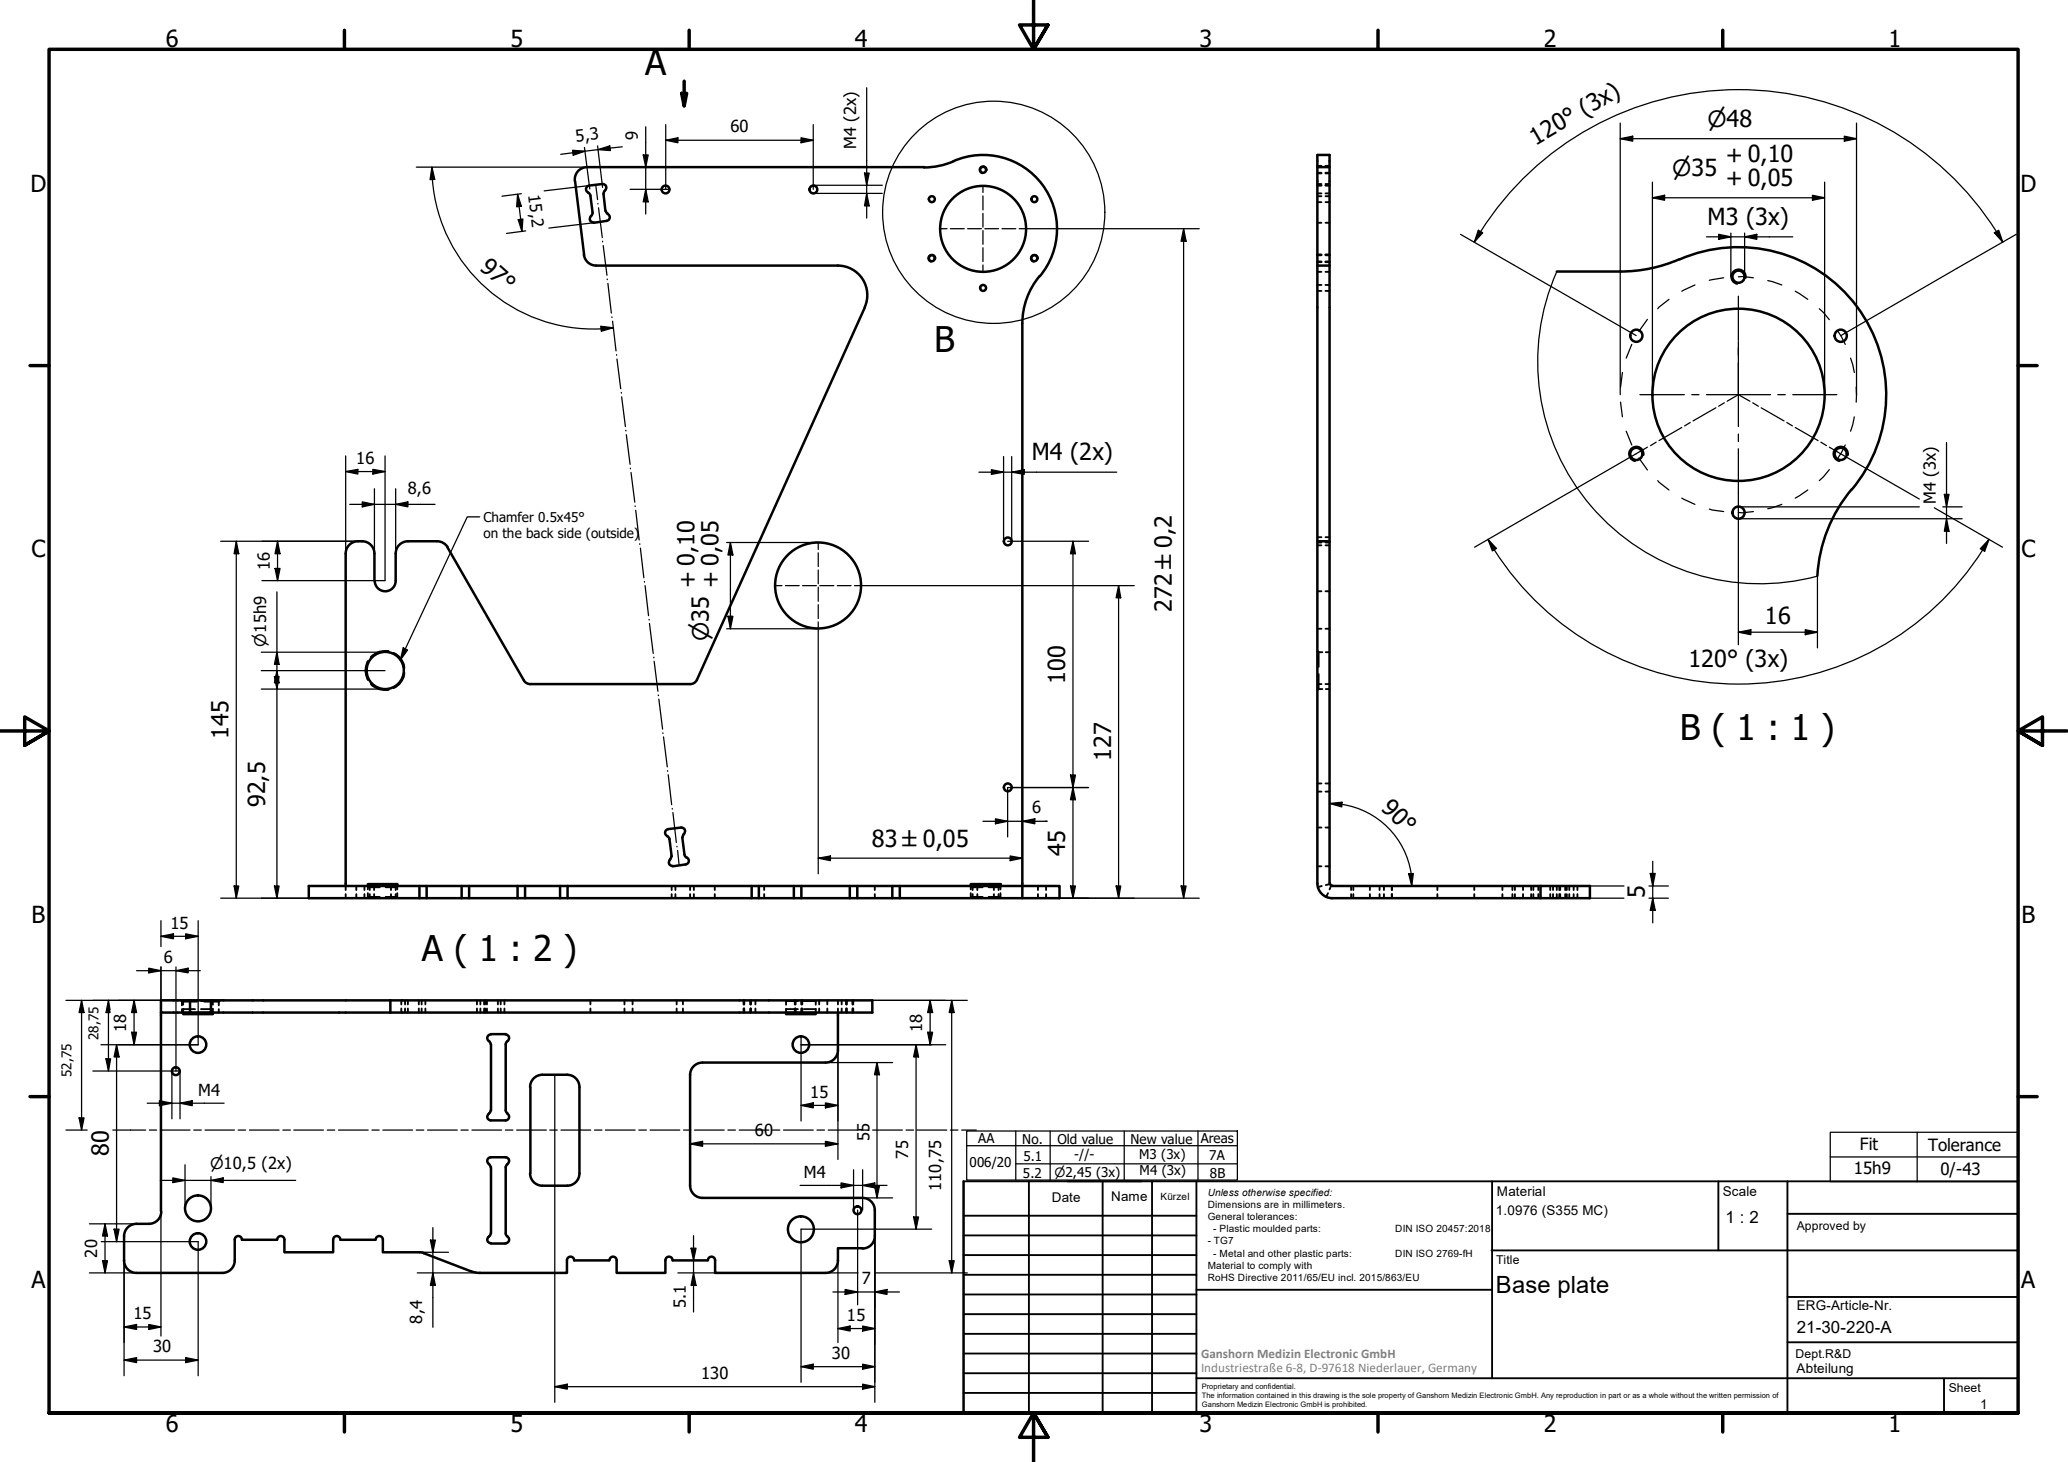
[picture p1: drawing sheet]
<svg xmlns="http://www.w3.org/2000/svg" width="420mm" height="297mm" viewBox="0 0 420 297" stroke-linecap="round" stroke-linejoin="round" font-family="sans-serif">
<!-- layer: Hidden (ISO) -->
<g fill="none" stroke="#000" stroke-width=".38">
<path d="M267.7 39.3h.8M267.7 37.6h.8M267.7 37.4h.8M267.7 39.9h.8M267.7 37.7h.8M267.7 33.8h.8M267.7 35.1h.8M267.7 33.7h.8M267.7 35.2h.8M269.3 39.3h.8M269.3 37.6h.8M269.3 37.4h.8"/>
<path d="M269.3 39.9h.8M269.3 37.7h.8M269.3 33.8h.8M269.3 35.1h.8M269.3 33.7h.8M269.3 35.2h.8M267.7 41.1h.8M267.7 57.9h.8M267.7 59.1h.8M267.7 55.2h.8M267.7 45.3h.8M267.7 51.9h.8"/>
<path d="M267.7 53.1h.8M267.7 51.7h.8M267.7 53.2h.8M267.7 53.3h.8M269.3 41.1h.8M269.3 57.9h.8M269.3 59.1h.8M269.3 55.2h.8M269.3 45.3h.8M269.3 51.9h.8M269.3 53.1h.8M269.3 51.7h.8"/>
<path d="M269.3 53.2h.8M269.3 53.3h.8M267.7 109.1h.8M267.7 110.8h.8M267.7 110.2h.8M269.3 109.1h.8M269.3 110.8h.8M269.3 110.2h.8M74.7 134.3a3.9 3.9 0 0 0 0 3.9M75.3 138.9a3.9 3.9 0 0 0 3.7 1.2M79 132.3a3.9 3.9 0 0 0-3.7 1.2M79.9 132.6a3.6 3.6 0 0 1 2.3 3.1"/>
<path d="M82.2 136.7a3.8 3.8 0 0 1-2.3 3.1M267.7 139h.8M267.7 132.3h.1M267.7 127.7h.8M267.7 120.1h.8M267.8 132.4l.1 .1M267.9 132.5v3M267.9 137v3M267.9 132.5h.8M269.3 139h.8M269.3 127.7h.8M269.3 120.1h.8"/>
<path d="M269.4 132.5h.7M267.7 159.2h.8M267.7 140.1v.2M267.9 140l-.1 .1M267.9 140h.8M269.3 159.2h.8M269.4 140h.7M74.7 179.9v.8M80.7 179.9v.8M197.2 179.9v.8M203.3 179.9v.8M267.7 160.8h.8"/>
<path d="M267.7 168.1h.8M267.7 176h.8M269.3 160.8h.8M269.3 168.1h.8M269.3 176h.8M270.2 179.6l-.8 .2M270.4 179.9l-.3 .8M70.2 180v.8M70.2 181.7v.8M72.4 180v.8M72.4 181.7v.8M74 180v.8"/>
<path d="M74 181.7v.8M74.7 181.5v.7h2.5M74.7 180.3h2.5M75.1 180v.8M75.1 181.7v.8M76 180v.8M76 181.7v.8M78.4 180.3h2.3M79.4 180v.8M79.4 181.7v.8M80.4 180v.8M80.4 181.7v.8"/>
<path d="M80.7 181.5v.7h-2.3M136.5 180v.8M136.5 181.7v.8M137.2 180v.8M137.2 181.7v.8M140.2 180v.8M140.2 181.7v.8M141 180v.8M141 181.7v.8M145.2 180v.8M145.2 181.7v.8M155.3 180v.8"/>
<path d="M155.3 181.7v.8M177.7 180v.8M177.7 181.7v.8M197.2 181.5v.7h2.4M197.2 180.3h2.4M197.6 180v.8M197.6 181.7v.8M198.6 180v.8M198.6 181.7v.8M200.9 180.3h2.4M201.9 180v.8M201.9 181.7v.8"/>
<path d="M202.9 180v.8M202.9 181.7v.8M203.3 181.5v.7h-2.4M210.9 180v.8M210.9 181.7v.8M212.5 180v.8M212.5 181.7v.8M268.5 180l-.8 .3M269.8 181.5l-.4 .7M274.5 180v.8M274.5 181.7v.8M275 180v.8"/>
<path d="M275 181.7v.8M278.3 180v.8M278.3 181.7v.8M280.3 180v.8M280.3 181.7v.8M281.2 180v.8M281.2 181.7v.8M282.8 180v.8M282.8 181.7v.8M292 180v.8M292 181.7v.8M299.5 180v.8"/>
<path d="M299.5 181.7v.8M305.2 180v.8M305.2 181.7v.8M307.3 180v.8M307.3 181.7v.8M307.8 180v.8M307.8 181.7v.8M309.4 180v.8M309.4 181.7v.8M311.1 180v.8M311.1 181.7v.8M311.5 180v.8"/>
<path d="M311.5 181.7v.8M312.5 180v.8M312.5 181.7v.8M315 180v.8M315 181.7v.8M315.5 180v.8M315.5 181.7v.8M316.3 180v.8M316.3 181.7v.8M316.8 180v.8M316.8 181.7v.8M317 180v.8"/>
<path d="M317 181.7v.8M318 180v.8M318 181.7v.8M318.3 180v.8M318.3 181.7v.8M318.8 180v.8M318.8 181.7v.8M319.7 180v.8M319.7 181.7v.8M320.5 180v.8M320.5 181.7v.8M36.7 203.2l.1 .1"/>
<path d="M36.9 203.4l.1 .1M37 203.5h3M37 203.5v.8M37 205v.7M37.2 205h2.4M37.2 205v.8M39.6 203.4h-2.4v.7M40.8 205h2.4M40.8 203.4h2.4v.7M41.5 203.5h2.9M43.2 205v.8M44.4 203.5v.8"/>
<path d="M44.4 205v.7M44.6 203.4l-.2 .1M44.7 203.2l-.1 .1M81.5 203.2v.9M81.5 204.9v.8M82.3 203.2v.9M82.3 204.9v.8M82.9 203.2v.9M82.9 204.9v.8M85.1 203.2v.9M85.1 204.9v.8M85.7 203.2v.9"/>
<path d="M85.7 204.9v.8M86.4 203.2v.9M86.4 204.9v.8M96.9 203.2v.9M96.9 204.9v.8M97.6 203.2v.9M97.6 204.9v.8M98.4 203.2v.9M98.4 204.9v.8M98.6 203.2v.9M98.6 204.9v.8M98.9 203.2v.9"/>
<path d="M98.9 204.9v.8M101.2 203.2v.9M101.2 204.9v.8M101.7 203.2v.9M101.7 204.9v.8M102.5 203.2v.9M102.5 204.9v.8M120 203.2v.9M120 204.9v.8M126.9 203.2v.9M126.9 204.9v.8M128.5 203.2v.9"/>
<path d="M128.5 204.9v.8M137.5 203.2v.9M137.5 204.9v.8M138.7 203.2v.9M138.7 204.9v.8M151.1 203.2v.9M151.1 204.9v.8M151.2 203.2v.9M151.2 204.9v.8M152.5 203.2v.9M152.5 204.9v.8M152.6 203.2v.9"/>
<path d="M152.6 204.9v.8M153.5 203.2v.9M153.5 204.9v.8M159.7 205h2.4M159.7 205v.8M161.5 203.2v.9M161.5 204.9v.8M161.6 203.2v.9M161.6 204.9v.8M162.1 203.4h-2.4v.7M162.8 203.2v.9M162.8 204.9v.8"/>
<path d="M162.9 203.2v.9M162.9 204.9v.8M163 203.2v.9M163 204.9v.8M163.3 205h2.4M163.3 203.4h2.4v.7M165.7 205v.8M166.4 203.2v.9M166.4 204.9v.8M168.1 203.2v.9M168.1 204.9v.8M170.2 203.2v.9"/>
<path d="M170.2 204.9v.8M171 203.2v.9M171 204.9v.8M171.9 203.2v.9M171.9 204.9v.8M172 203.2v.9M172 204.9v.8M173.2 203.2v.9M173.2 204.9v.8M173.4 203.2v.9M173.4 204.9v.8"/>
</g>
<!-- layer: Visible (ISO) -->
<g fill="none" stroke="#000" stroke-width=".51">
<path d="M116.8 36.8l1.9 15M119.3 34a2.51 2.51 0 0 0-2.5 2.8M119.3 34h68.5M119.5 39.2l.4 .5M120 39.7l.4 3.5-.3 .6M122.9 38.7a.73 .73 0 0 0 .2-.9 .73 .73 0 0 0-.7-.4l-2.7 .3a.73 .73 0 0 0-.6 .6 .73 .73 0 0 0 .4 .8M122.9 38.7l-.3 .7 .4 3.4M193.7 32.8a15 15 0 0 1-6 1.2M193.7 32.7a15 15 0 0 1 18.1 4.8 15 15 0 0 1-.5 18.6M267.7 31.5h2.4v78.5h-2.4zM267.7 34h2.4M118.6 51.8a2.51 2.51 0 0 0 2.5 2.2h49.1"/>
<path d="M120.1 43.9a.73 .73 0 0 0-.2 .8 .73 .73 0 0 0 .7 .5M123.1 42.8l.4 .6M123.3 44.9l-2.7 .4M123.4 43.5a.73 .73 0 0 1 .5 .8 .73 .73 0 0 1-.7 .6M170.2 54a6 6 0 0 1 5.5 8.4M211.2 56.1a15 15 0 0 0-3.5 9.6M267.7 54h2.4M316.3 55.2h12.9M341.2 52.7a30 30 0 0 1-12 2.5M341.2 52.7a30 30 0 0 1 36 9.5 30 30 0 0 1-1 37.3M175.7 62.5l-34.1 75.6a1.49 1.49 0 0 1-1.4 .9M207.7 65.8v116.7"/>
<path d="M376.2 99.4a30 30 0 0 0-7 17.6M70.2 112.5v67.5M72.7 110h.9M72.7 110a2.51 2.51 0 0 0-2.5 2.5M73.6 110a2.51 2.51 0 0 1 2.5 2.5M76.1 112.5v5.5M80.4 112.5v5.5a2.13 2.13 0 0 1-2.1 2.1 2.13 2.13 0 0 1-2.2-2.1M82.9 110h5.9a2.51 2.51 0 0 1 2.2 1.2M82.9 110a2.51 2.51 0 0 0-2.5 2.5M90.9 111.2l15.5 27M267.7 110v69.5M270.1 110v69.5"/>
<path d="M106.4 138.2a1.49 1.49 0 0 0 1.3 .8M107.8 139h32.4M74.7 179.6h6v.3h-6zM135.6 169.9l.4 .6M135.8 168.5l2.6-.4a.73 .73 0 0 1 .7 .5 .73 .73 0 0 1-.2 .8M135.8 168.5a.73 .73 0 0 0-.7 .6 .73 .73 0 0 0 .5 .8M136 170.5l.5 3.5M136.2 174.6a.73 .73 0 0 0-.3 .9 .73 .73 0 0 0 .8 .4M136.4 173.9l-.3 .7M138.6 170.2l.5 3.4M139 169.5l-.3 .7M139.1 173.7l.2 .4a.77 .77 0 0 1 .6 .8 .77 .77 0 0 1-.6 .7l-2.6 .4"/>
<path d="M197.2 179.6h6.1v.3h-6.1zM267.7 179.5a3 3 0 0 0 3 3M270.2 179.5l.2 .4h.3M62.7 180h152.6v2.5h-152.6zM85.2 180v2.5M86.7 180v2.5M93.8 180v2.5M95.3 180v2.5M105.2 180v2.5M106.7 180v2.5M113.8 180v2.5M115.3 180v2.5"/>
<path d="M152.7 180v2.5M154.2 180v2.5M161.3 180v2.5M162.8 180v2.5M172.7 180v2.5M174.2 180v2.5M181.3 180v2.5M182.8 180v2.5M270.6 180h42.4M313 180h10v2.5h-52.4M313 180v2.5M32.7 205.7v40.4"/>
<path d="M37.2 205.8h6v.2h-6zM38.6 203.2h4.3v2.5h-4.3zM38.6 203.2h-5.9v2.5h5.9M42.9 203.2h134.3v2.5h-134.3M79.3 203.2v2.5M99.7 210.2a.79 .79 0 0 0-.7 .7 .79 .79 0 0 0 .5 .8l.2 .5M99.8 212.2v13.4M99.8 210.1h2.9M102.7 210.2a.73 .73 0 0 1 .7 .5 .73 .73 0 0 1-.3 .8M102.7 212.2v13.4M103.1 211.5l-.4 .7M115.2 218.4a2.51 2.51 0 0 1 2.5 2.5"/>
<path d="M115.3 218.4h-5.1a2.51 2.51 0 0 0-2.5 2.5M140.2 218.4v22.5M159.7 205.8h6v.2h-6zM170.2 213.4a2.51 2.51 0 0 1-2.5 2.5h-25a2.51 2.51 0 0 0-2.5 2.5M170.2 205.7v7.7M99.3 236.6l.4 .6M99.4 226.3a.73 .73 0 0 0-.4 .8 .73 .73 0 0 0 .7 .5M99.7 225.6l-.4 .6M99.7 235.1a.73 .73 0 0 0-.7 .6 .73 .73 0 0 0 .4 .8M99.8 227.6h2.9M99.8 237.2v13.4M99.8 235.1h2.9"/>
<path d="M102.7 235.1a.73 .73 0 0 1 .7 .6 .73 .73 0 0 1-.3 .8M102.7 237.2v13.4M102.7 225.6l.4 .6M103.1 226.3a.73 .73 0 0 1 .3 .8 .73 .73 0 0 1-.7 .5M103.1 236.6l-.4 .6M107.7 238.4a2.51 2.51 0 0 0 2.5 2.5h5.1M107.8 220.9v17.5M117.7 238.4a2.51 2.51 0 0 1-2.5 2.5M117.7 220.9v17.5M25.2 251.1v5M25.2 256.1a2.51 2.51 0 0 0 2.5 2.5h17.4a2.51 2.51 0 0 0 2.6-2.5M30.2 248.7h-2.5a2.51 2.51 0 0 0-2.5 2.5"/>
<path d="M32.8 246.1a2.51 2.51 0 0 1-2.5 2.6M56.3 251.9h-7.2a.73 .73 0 0 0-.7-.8 .73 .73 0 0 0-.7 .8v4.2M56.3 251.9a.73 .73 0 0 1 .8-.8 .73 .73 0 0 1 .7 .8v2.5h9.9v-2.5a.73 .73 0 0 1 .7-.8 .73 .73 0 0 1 .8 .8h7.1M76.3 251.9a.73 .73 0 0 1 .8-.8 .73 .73 0 0 1 .7 .8v2.5h7.4l1 .2M86.1 254.6l9.6 3.7 1.8 .3M99.7 250.6l-.2 .5a.79 .79 0 0 0-.5 .8 .79 .79 0 0 0 .7 .7M99.8 252.7h2.9M102.7 250.6l.4 .6M103.1 251.2a.73 .73 0 0 1 .3 .8 .73 .73 0 0 1-.7 .6M115.2 256.1v2.5h-17.7M115.2 256a.73 .73 0 0 1 .7-.7 .73 .73 0 0 1 .7 .7M116.6 256.1h7.2"/>
<path d="M123.8 256a.73 .73 0 0 1 .8-.7 .73 .73 0 0 1 .7 .7M125.3 256.1v2.5h9.9v-2.5M135.2 256a.73 .73 0 0 1 .7-.7 .73 .73 0 0 1 .8 .7M136.7 256.1h7.1M140.2 240.9a2.51 2.51 0 0 0 2.5 2.5h32.5a2.51 2.51 0 0 1 2.5 2.5M143.8 256a.73 .73 0 0 1 .8-.7 .73 .73 0 0 1 .7 .7M145.3 256.1v2.5h22.4a2.51 2.51 0 0 0 2.5-2.5M175.3 253.6h-5.1v2.5M177.7 245.9v5.2M177.7 251.2a2.51 2.51 0 0 1-2.5 2.5"/>
<circle cx="135.2" cy="38.5" r=".79"/>
<circle cx="165.3" cy="38.5" r=".79"/>
<circle cx="199.7" cy="34.5" r=".6"/>
<circle cx="189.3" cy="52.5" r=".6"/>
<circle cx="189.3" cy="40.5" r=".6"/>
<circle cx="199.7" cy="58.5" r=".6"/>
<circle cx="199.7" cy="46.5" r="8.7"/>
<circle cx="210.2" cy="52.5" r=".6"/>
<circle cx="210.2" cy="40.5" r=".6"/>
<circle cx="353.2" cy="56.2" r="1.24"/>
<circle cx="332.5" cy="68.2" r="1.24"/>
<circle cx="374" cy="68.2" r="1.24"/>
<circle cx="332.5" cy="92.2" r="1.24"/>
<circle cx="353.2" cy="80.2" r="17.5"/>
<circle cx="374" cy="92.2" r="1.24"/>
<circle cx="166.2" cy="119" r="8.7"/>
<circle cx="204.8" cy="110" r=".79"/>
<circle cx="353.2" cy="104.2" r="1.24"/>
<circle cx="78.3" cy="136.2" r="3.8"/>
<circle cx="204.8" cy="160" r=".79"/>
<circle cx="35.7" cy="217.6" r=".79"/>
<circle cx="40.2" cy="212.2" r="1.68"/>
<circle cx="162.7" cy="212.2" r="1.68"/>
<circle cx="40.2" cy="245.5" r="2.64"/>
<circle cx="40.2" cy="252.2" r="1.68"/>
<circle cx="162.7" cy="249.8" r="2.64"/>
<circle cx="174.2" cy="245.9" r=".79"/>
</g>
<!-- layer: Visible Narrow (ISO) -->
<path d="M200.5 34.6a.73 .73 0 0 0-.6-.8 .73 .73 0 0 0-.9 .6 .73 .73 0 0 0 .6 .8M190 52.6a.73 .73 0 0 0-.5-.9 .73 .73 0 0 0-.9 .6 .73 .73 0 0 0 .6 .9M210.9 52.6a.73 .73 0 0 0-.6-.9 .73 .73 0 0 0-.9 .6 .73 .73 0 0 0 .6 .9M354.7 56.5a1.49 1.49 0 0 0-1.2-1.8 1.49 1.49 0 0 0-1.8 1.3 1.49 1.49 0 0 0 1.3 1.7M333.9 92.5a1.49 1.49 0 0 0-1.2-1.7 1.49 1.49 0 0 0-1.7 1.2 1.49 1.49 0 0 0 1.2 1.7M375.5 92.5a1.49 1.49 0 0 0-1.3-1.7 1.49 1.49 0 0 0-1.7 1.2 1.49 1.49 0 0 0 1.2 1.7" fill="none" stroke="#000" stroke-width=".38"/>
<!-- layer: Break Line (ISO) -->
<path d="M316.3 55.2a45.1 45.1 0 0 0 7 47.6 45.1 45.1 0 0 0 46 14.2" fill="none" stroke="#000" stroke-width=".25"/>
<!-- layer: Section Line (ISO) -->
<path d="M138.5 19h1l-.5 2.5zM139 16.5v5" fill="none" stroke="#000" stroke-width=".7"/>
<path d="M138.5 19h1l-.5 2.5z" fill="#000"/>
<!-- layer: Detail Boundary (ISO) -->
<circle cx="201.9" cy="43.1" r="22.6" fill="none" stroke="#000" stroke-width=".25"/>
<!-- layer: Border (ISO) -->
<g fill="none" stroke="#000" stroke-width=".7">
<path d="M70 6.1v3.9M140 6.1v3.9M210 0v10l-2.9-4.9h5.8l-2.9 4.9 2.9-4.9M280 6.1v3.9M350 6.1v3.9M6.1 74.3h3.9M410 74.3h3.9M0 148.5h10l-5-2.8v5.7l5-2.9-5 2.9M420 148.5h-10l5-2.8v5.7l-5-2.9 5 2.9M6.1 222.8h3.9M410 222.8h3.9M10 287.1v-277.1h400v277.1h-400h400"/>
<path d="M70 287.1v3.8M140 287.1v3.8M212.9 292l-2.9-4.9 2.9 4.9h-5.8l2.9-4.9v9.9M280 287.1v3.8M350 287.1v3.8"/>
</g>
<!-- layer: Title (ISO) -->
<path d="M195.8 240v47" fill="none" stroke="#000" stroke-width=".51"/>
<!-- layer: TitleBlock -->
<g fill="none" stroke="#000" stroke-width=".38">
<path d="M195.8 251h47.3M195.8 240h214.2v47.1h-167M195.8 247h47.3M195.8 255h47.3M195.8 259h47.3M209 240v47M224 240v47M234.1 240v47M243.1 240.1v46.9h-47.3M303 254h107M303.1 240v40M349.1 240v14"/>
<path d="M363.2 240v47.1M363.2 246.6h46.8M195.8 271h47.3M195.8 263h47.3M195.8 267h47.3M195.8 275h47.3M195.8 279h47.3M243.1 262.1h60M363.2 272.7h46.8M363.2 263.5h46.8M195.8 283h47.3M216.9 287h15"/>
<path d="M243.1 280h166.9M395 280.1v7"/>
</g>
<!-- layer: Sketch Geometry (ISO) -->
<g fill="none" stroke="#000" stroke-width=".25">
<path d="M121 37.5l.4 3.1M199.7 37.7v1.4M199.7 39.8v2.9M121.5 41.3v.2M121.6 42.2l.8 6M122.4 49v.1M122.6 49.9l.7 6M123.4 56.7v.1M123.5 57.6l.7 6M191 46.5h1.4M193.1 46.5h2.8M196.6 46.5h2.8"/>
<path d="M199.7 43.4v2.8M199.7 46.8v2.8M199.7 50.3v2.8M199.7 53.8v1.4M200.1 46.5h2.8M203.6 46.5h2.8M207.1 46.5h1.4M307.7 53.9l24.7 14.3M344.4 57.9l-2.7 1.3M350.2 56.4l-2.9 .5M353.2 56.2h.8l2.2 .2M359.2 57l2.8 .9"/>
<path d="M364.7 59.2l2.6 1.6M397.6 54.5l-23.6 13.7M124.3 64.4v.1M124.5 65.3l.7 6M125.3 72.1v.1M125.3 72.9l.8 6.1M126.2 79.7v.2M329.6 75.7l-.4 3M331.5 70l-1.1 2.8M334.7 64.9l-1.7 2.5M339.1 60.8l-2.3 1.9M353.2 69.4v10.8"/>
<path d="M369.6 62.7l2.1 2.2M373.4 67.4l1.5 2.6M376 72.8l.7 2.9M377.1 78.7v3M126.3 80.6l.8 6.1M127.1 87.4l.1 .2M127.3 88.3l.7 6M128.1 95.1v.1M128.2 96l.8 6M329.2 81.7l.4 3M330.4 87.6l1.1 2.8M333 93l1.7 2.5"/>
<path d="M334.7 90.9l-2.3 1.3M336.5 89.8l-1.2 .7M336.8 97.6l2.3 2M341.7 86.9l-4.6 2.6M343.4 85.8l-1.1 .7M348.6 82.9l-4.6 2.6M350.3 81.8l-1.1 .7M353.2 80.2l2.3 1.3M353.2 80.2l-2.3 1.3M356.1 81.8l1.2 .7M357.8 82.9l4.7 2.6M363 85.8l1.2 .7"/>
<path d="M364.7 86.9l4.7 2.6M367.3 99.6l-2.6 1.6M370 89.8l1.1 .7M371.7 95.4l-2.1 2.2M371.7 90.9l2.3 1.3M374.9 90.4l-1.5 2.6M376.7 84.7l-.7 2.9M129 102.8v.1M129.2 103.7l.7 6M130 110.5v.1M130.1 111.4l.7 6M130.9 118.2v.1"/>
<path d="M131.1 119l.7 6.1M157.5 119h1.4M159.6 119h2.8M163.1 119h2.8M166.2 110.2v1.4M166.2 112.3v2.8M166.2 115.8v2.8M166.2 119.3v2.9M166.6 119h2.8M170.1 119h2.8M173.6 119h1.4M341.7 101.2l2.7 1.3"/>
<path d="M347.3 103.4l2.9 .5M356.2 103.9l-2.2 .3-.8-.1M362 102.5l-2.8 .9M131.9 125.8v.2M132 126.7l.7 6.1M132.8 133.5v.2M132.9 134.4l.8 6M166.2 122.9v2.8M166.2 126.4v1.3M133.7 141.2l.1 .1M133.9 142l.7 6.1M134.7 148.9v.1"/>
<path d="M134.8 149.7l.8 6.1M135.6 156.6v.1M135.8 157.4l.7 6.1M136.6 164.3v.1M136.7 165.1l.7 6.1M137.5 171.9v.2M137.7 172.8l.3 3M26.5 229.6h3.1M30.4 229.6h1.4M32.6 229.6h6M39.4 229.6h1.5M41.7 229.6h5.9"/>
<path d="M48.4 229.6h1.5M50.7 229.6h6M57.5 229.6h1.5M59.7 229.6h6M66.5 229.6h1.5M68.8 229.6h6M75.6 229.6h1.4M77.8 229.6h6M84.6 229.6h1.5M86.9 229.6h6M93.7 229.6h1.4M95.9 229.6h6"/>
<path d="M102.7 229.6h1.5M105 229.6h6M111.7 229.6h1.5M114 229.6h6M120.8 229.6h1.5M123 229.6h6M129.8 229.6h1.5M132.1 229.6h6M138.9 229.6h1.4M141.1 229.6h6M147.9 229.6h1.5M150.2 229.6h6"/>
<path d="M157 229.6h1.4M159.2 229.6h6M166 229.6h1.5M168.3 229.6h6M175 229.6h1.5M177.3 229.6h6M184.1 229.6h1.5M186.3 229.6h6M193.1 229.6h1.5M195.4 229.6h3M196.4 229.8h55v10h-55zM196.4 232.8h55"/>
<path d="M206.4 236.5h45M206.4 229.8v10M213.4 229.8v10M228.4 229.8v10M243.4 229.8v10M371.9 230h38.1v10.1h-38.1zM371.9 235.1h38.1M389.5 230v10.1M410 229v11.1"/>
</g>
<!-- layer: Dimension (ISO) -->
<g fill="none" stroke="#000" stroke-width=".25">
<path d="M176.1 17.8v26.5M84.6 34h34.7M87.8 34l.5 2.4-.9 .1zM87.8 34l.1 2.5M87.9 36.5a32.8 32.8 0 0 0 36.7 30.1M105.2 39.5l.7 2.4-.9 .1zM105.2 39.5l.8 7.5M105.9 39.4l-3.9 .5M116.3 30.5l2.6 .2-2.4 .8zM118.7 30l1.1 8.4M119.7 37.7l-9.1 1.1M121.4 29.6l1 8.5"/>
<path d="M121.5 30.4l2.4-.8 .1 1zM126.4 29.8l-12.5 1.6M128 38.5h8.1M130.7 31.5h1l-.5 2.5zM131.2 38.5l.5 2.5h-1zM131.2 25.8v17.7M135.3 28.5l2.4-.5v1zM135.3 28.5h29.9M135.3 25.3v13.2M162.8 28l2.4 .5-2.4 .5zM165.2 25.3v13.2M165.2 39.3h14.1"/>
<path d="M165.2 37.6h14.1M175.6 35.2h1l-.5 2.4zM176.1 39.3l.5 2.5h-1zM329.2 28.2l2.5-.5v1zM329.2 28.2h48M329.2 25v55.2M335.7 37v43.1M368.2 39.7l2.5 .5-2.5 .5zM370.7 37v43.1M374.7 27.7l2.5 .5-2.5 .5zM377.2 25v55.2M105.3 44.6l.9-.1-.2 2.5z"/>
<path d="M106.8 46.9l-3.9 .5M120.6 45.3l-9.1 1M208.5 46.5h35.1M240.5 46.5l.5 2.5h-1zM240.5 46.5v136M296.7 47.6l11 6.3M300.4 46.8l.8 .5-1.7 1.9zM300.8 47l-1.3 2.2M300.8 47.1a62 62 0 0 1 104.8 0M335.7 40.2l2.5-.5v1zM335.7 40.2h35M346.7 48.1h17.5"/>
<path d="M349.2 47.6l2.5 .5-2.5 .5zM351.7 47.4v8.8M354.5 48.1l2.4-.5v1zM354.5 47.4v8.8M405.2 47.3l.9-.5 .8 2.4zM405.6 47l1.3 2.2M409.6 47.6l-12 6.9M122 66.3l2.6 .3-2.4 .7zM70.2 95.8l2.5-.4v.9zM70.2 95.8h8M70.2 92.6v19.9M75.8 95.4l2.4 .4-2.4 .5z"/>
<path d="M76.1 99.3v13.2M78.2 92.6v25.4h-25M80.4 99.3v13.2M198.9 95.9h28M201.4 95.4l2.5 .5-2.5 .5zM203.9 92.8v17.2M205.5 95.9l2.6-.5v1zM205.5 92.8v17.2M332.4 92.2l-32.8 19M374 92.2l16 9.2M395.5 89.9v20.5M44.8 110h27.9"/>
<path d="M48 110l.5 2.5h-.9zM48 110v72.5M55.9 115.5h1l-.5 2.5zM56.4 110l.5 2.5h-1zM56.4 110v8M71.1 102.5h17.3M73.6 102l2.5 .5-2.5 .5zM80.4 102.5l2.5-.5v1zM147.6 110.2h18.6M148.4 110.2l.5 2.6h-1zM148.4 110.2v17.5M175 119h55.4"/>
<path d="M204.7 110h16.5M218 110l.5 2.5h-1zM218 110v72.5M227.3 119l.4 2.5h-.9zM227.3 119v63.5M302.3 109.6l1.7 1.8-.8 .5zM302.3 109.6l1.3 2.1M353.2 105.4h45.5M353.2 103h36.8M353.2 100.2v30.8M369.3 117v14.6M393 103.2l13.8 8"/>
<path d="M394.7 103h4M395 100.4h1l-.5 2.6zM395.5 105.4l.5 2.5h-1zM404.1 109.6l-.9 2.4-.9-.5zM404.1 109.6a58.8 58.8 0 0 1-100.5 2.1M53.1 136.3h25.1M53.1 132.5h25.1M55.8 137.5h.9l-.4 2.5zM56.3 136.3l.4 2.4h-.9zM56.3 132.5l.4 2.5h-.9zM56.3 120.3v62.2M147.6 127.7h18.6v49.8"/>
<path d="M147.9 125.2h1l-.5 2.5zM353.2 128.4l2.5-.5v1.1zM353.2 128.4h16.1M366.8 127.9l2.5 .5-2.5 .6zM53.1 140h25.1M217.5 157.5h1l-.5 2.5zM166.2 174.4l2.5-.5v1zM166.2 174.4h41.5M199.7 166.9h13M202.2 166.4l2.5 .5-2.5 .5zM205.2 173.9l2.5 .5-2.5 .5zM207.7 166.9l2.5-.5v1z"/>
<path d="M218 160l.5 2.5h-1zM221.2 160h-16.5v10M270.1 163.2l2.6-.2-.1 .9zM270.1 163.2a16.7 16.7 0 0 1 16.6 14.3M286.2 177.5h.9l-.3 2.5zM286.6 177.5l.2 2.5M335.3 177.5h1l-.5 2.5zM335.8 175v12.5M27.7 197.2h13M30.2 196.7l2.5 .5-2.5 .5zM32.7 190.2l2.5-.5v1zM32.7 187.1v5.2"/>
<path d="M32.7 196.5v9.7M32.7 190.2h7.6M35.8 197.2l2.4-.5v1zM35.8 196.5v21.1M37.7 189.7l2.6 .5-2.6 .5zM40.3 187.1v25.2h-19.8M44.8 182.5h41.9M47.6 180h.9l-.5 2.5zM55.8 180h.9l-.4 2.5zM205.2 182.5h38.4M217.5 180h1l-.5 2.5zM226.8 180h.9l-.4 2.5z"/>
<path d="M240 180h1l-.5 2.5zM323 182.5h6.9M323 180h6.9M335 182.5h4M335 180h4M335.8 182.5l.5 2.5h-1zM13.4 203.2h40.1M16.6 203.2l.5 2.5h-1zM16.6 203.2v26.4M18.9 217.6h17.7v9.7M21.5 215.1h1l-.5 2.5zM22 203.2v14.4"/>
<path d="M22 203.2l-.5 2.5h.9M22 203.2l.4 2M23.7 212.3l.5 2.4h-1zM23.7 212.3v40M26.7 209.7h1l-.5 2.6zM27.2 203.2l.5 2.5h-1zM27.2 203.2v9.1M34.9 217.6v9.7M112.7 218.4v66.5M162.8 212.3h29.4M162.8 210.6v17.2M167.7 215.9h13.7"/>
<path d="M170.2 213.4v22.2M177.2 203.2h19.3M178.2 215.9l.5 2.5h-1zM178.2 215.9v27.5M186.1 212.3l.5 2.4h-1zM186.1 212.3v37.4M188.5 209.7h1l-.5 2.6zM189 203.2l.5 2.5h-1zM189 203.2v9.1M193.4 203.2l.5 2.5h-1.1zM193.4 203.2v55.4M13.4 229.6h4.3"/>
<path d="M16.1 227.1h1l-.5 2.5zM22.9 229.6h3.6M29.9 224.1h15.6M32.4 223.6l2.5 .5-2.5 .5zM32.6 239.8h27.5M35.1 239.3l2.5 .5-2.5 .5zM36.6 224.1l2.5-.5v1zM37.6 236.7v8.8M42.9 239.8l2.4-.5v1zM42.9 239.1v6.4M140.2 232.4l2.5-.5v1zM140.2 232.4h30"/>
<path d="M162.8 224.6l2.4-.5v1zM162.8 224.6h7.4M167.7 224.1l2.5 .5-2.5 .5zM167.7 231.9l2.5 .5-2.5 .5zM173.4 237.7v8.2M175.3 237.7v8.2M18.2 258.6h9.5M18.2 248.7h9.5M20.6 252.3h19.7v27.2M20.8 256.1h1l-.5 2.5zM21.3 248.7l.5 2.4h-1zM21.3 248.7v9.9"/>
<path d="M23.2 249.7h1l-.5 2.6zM25.2 256.1v23.4M32.7 246.1v25.3M84.8 258.6h12.7M85.2 254.4h5.9M87.4 252h1.1l-.6 2.4zM87.9 258.6l.6 2.6h-1.1zM87.9 249.4v20.3M137.7 258.6h7.6M140.4 253.6h1l-.5 2.5zM140.9 258.6l.5 2.6h-1zM140.9 251.1v15.5"/>
<path d="M162.6 240.8h17.6M167.7 258.6h6.6M170.2 256.1v16.7M170.9 240.3l2.5 .5-2.5 .5zM174.2 245.9v19.2M175.3 240.8l2.4-.5v1zM175.3 243.4h6.1M177.7 240.9h1l-.5 2.5zM177.7 258.6h18.8M177.7 251.1v33.8M185.6 247.3h1l-.5 2.4zM189.3 249.7h-26.5v31.1"/>
<path d="M192.8 256.1h1.1l-.5 2.5zM25.2 269.6l2.5-.5v1zM25.2 276.3l2.5-.5v1zM25.2 269.6h7.5M25.2 276.3h15.1M30.2 269.1l2.5 .5-2.5 .5zM37.7 275.8l2.6 .5-2.6 .5zM162.8 277.7l2.4-.5v1zM162.8 277.7h14.9M169.2 262.5h13.6M170.2 269.9l2.5-.5v1zM170.2 269.9h7.5"/>
<path d="M171.7 262l2.5 .5-2.5 .5zM175.3 269.4l2.4 .5-2.4 .5zM175.3 277.2l2.4 .5-2.4 .5zM177.7 262.5l2.5-.5v1zM112.7 281.7l2.6-.5v1zM112.7 281.7h65M175.3 281.2l2.4 .5-2.4 .5z"/>
</g>
<g fill="#000">
<path d="M87.8 34l.5 2.4-.9 .1zM116.3 30.5l2.6 .2-2.4 .8zM121.5 30.4l2.4-.8 .1 1zM130.7 31.5h1l-.5 2.5zM135.3 28.5l2.4-.5v1zM162.8 28l2.4 .5-2.4 .5zM175.6 35.2h1l-.5 2.4zM329.2 28.2l2.5-.5v1zM335.7 40.2l2.5-.5v1zM374.7 27.7l2.5 .5-2.5 .5zM105.3 44.6l.9-.1-.2 2.5zM105.2 39.5l.7 2.4-.9 .1z"/>
<path d="M131.2 38.5l.5 2.5h-1zM176.1 39.3l.5 2.5h-1zM240.5 46.5l.5 2.5h-1zM300.4 46.8l.8 .5-1.7 1.9zM349.2 47.6l2.5 .5-2.5 .5zM354.5 48.1l2.4-.5v1zM368.2 39.7l2.5 .5-2.5 .5zM405.2 47.3l.9-.5 .8 2.4zM122 66.3l2.6 .3-2.4 .7zM70.2 95.8l2.5-.4v.9zM75.8 95.4l2.4 .4-2.4 .5zM201.4 95.4l2.5 .5-2.5 .5z"/>
<path d="M205.5 95.9l2.6-.5v1zM48 110l.5 2.5h-.9zM55.9 115.5h1l-.5 2.5zM56.4 110l.5 2.5h-1zM73.6 102l2.5 .5-2.5 .5zM80.4 102.5l2.5-.5v1zM148.4 110.2l.5 2.6h-1zM218 110l.5 2.5h-1zM302.3 109.6l1.7 1.8-.8 .5zM395 100.4h1l-.5 2.6zM395.5 105.4l.5 2.5h-1zM404.1 109.6l-.9 2.4-.9-.5z"/>
<path d="M55.8 137.5h.9l-.4 2.5zM56.3 136.3l.4 2.4h-.9zM56.3 132.5l.4 2.5h-.9zM147.9 125.2h1l-.5 2.5zM227.3 119l.4 2.5h-.9zM353.2 128.4l2.5-.5v1.1zM366.8 127.9l2.5 .5-2.5 .6zM217.5 157.5h1l-.5 2.5zM166.2 174.4l2.5-.5v1zM202.2 166.4l2.5 .5-2.5 .5zM205.2 173.9l2.5 .5-2.5 .5zM207.7 166.9l2.5-.5v1z"/>
<path d="M218 160l.5 2.5h-1zM270.1 163.2l2.6-.2-.1 .9zM286.2 177.5h.9l-.3 2.5zM335.3 177.5h1l-.5 2.5zM30.2 196.7l2.5 .5-2.5 .5zM32.7 190.2l2.5-.5v1zM37.7 189.7l2.6 .5-2.6 .5zM35.8 197.2l2.4-.5v1zM47.6 180h.9l-.5 2.5zM55.8 180h.9l-.4 2.5zM217.5 180h1l-.5 2.5zM226.8 180h.9l-.4 2.5z"/>
<path d="M240 180h1l-.5 2.5zM335.8 182.5l.5 2.5h-1zM16.6 203.2l.5 2.5h-1zM21.5 215.1h1l-.5 2.5zM22 203.2l.5 2.5h-1zM23.7 212.3l.5 2.4h-1zM26.7 209.7h1l-.5 2.6zM27.2 203.2l.5 2.5h-1zM178.2 215.9l.5 2.5h-1zM186.1 212.3l.5 2.4h-1zM188.5 209.7h1l-.5 2.6zM189 203.2l.5 2.5h-1z"/>
<path d="M193.4 203.2l.5 2.5h-1.1zM16.1 227.1h1l-.5 2.5zM32.4 223.6l2.5 .5-2.5 .5zM36.6 224.1l2.5-.5v1zM42.9 239.8l2.4-.5v1zM140.2 232.4l2.5-.5v1zM162.8 224.6l2.4-.5v1zM167.7 224.1l2.5 .5-2.5 .5zM167.7 231.9l2.5 .5-2.5 .5zM20.8 256.1h1l-.5 2.5zM21.3 248.7l.5 2.4h-1zM23.2 249.7h1l-.5 2.6z"/>
<path d="M35.1 239.3l2.5 .5-2.5 .5zM87.4 252h1.1l-.6 2.4zM140.4 253.6h1l-.5 2.5zM170.9 240.3l2.5 .5-2.5 .5zM177.7 240.9h1l-.5 2.5zM175.3 240.8l2.4-.5v1zM185.6 247.3h1l-.5 2.4zM192.8 256.1h1.1l-.5 2.5zM25.2 269.6l2.5-.5v1zM25.2 276.3l2.5-.5v1zM30.2 269.1l2.5 .5-2.5 .5zM37.7 275.8l2.6 .5-2.6 .5z"/>
<path d="M87.9 258.6l.6 2.6h-1.1zM140.9 258.6l.5 2.6h-1zM162.8 277.7l2.4-.5v1zM171.7 262l2.5 .5-2.5 .5zM170.2 269.9l2.5-.5v1zM175.3 269.4l2.4 .5-2.4 .5zM175.3 277.2l2.4 .5-2.4 .5zM177.7 262.5l2.5-.5v1zM112.7 281.7l2.6-.5v1zM175.3 281.2l2.4 .5-2.4 .5z"/>
</g>
<!-- layer: Symbol (ISO) -->
<path d="M97.5 105h-2.6l-13.6 29.1M81.9 131.6l.9 .5-1.5 2z" fill="none" stroke="#000" stroke-width=".25"/>
<path d="M81.9 131.6l.9 .5-1.5 2z" fill="#000"/>
<!-- layer: Center Mark (ISO) -->
<path d="M353.2 60.2v9M353.2 70.7v1.5M353.2 73.7v13M333.2 80.2h9M343.7 80.2h1.5M346.7 80.2h13M353.2 88.2v1.5M353.2 91.2v9M361.2 80.2h1.5M364.2 80.2h9" fill="none" stroke="#000" stroke-width=".25"/>
<g font-size="7.2">
<text x="131.1" y="15.2">A</text>
<text x="189.8" y="71.4">B</text>
<text x="341.3" y="150.4">B ( 1 : 1 )</text>
<text x="85.7" y="195.3">A ( 1 : 2 )</text>
</g>
<g font-size="4.8">
<text x="33.7" y="9.6">6</text>
<text x="103.7" y="9.6">5</text>
<text x="173.7" y="9.6">4</text>
<text x="243.7" y="9.6">3</text>
<text x="313.7" y="9.6">2</text>
<text x="383.7" y="9.6">1</text>
<text x="312" y="29.6" transform="rotate(-30 312 29.6)">120° (3x)</text>
<text x="350.6" y="33.1">+ 0,10</text>
<text x="6.2" y="38.9">D</text>
<text x="350.6" y="37.8">+ 0,05</text>
<text x="410.5" y="38.9">D</text>
<text x="346.9" y="45.6">M3 (3x)</text>
<text x="97.3" y="54.7" transform="rotate(42 97.3 54.7)">97°</text>
<text x="209.6" y="93.4">M4 (2x)</text>
<text x="6.4" y="113.1">C</text>
<text x="410.7" y="113.1">C</text>
<text x="141.3" y="119.4" transform="rotate(-90 141.3 119.4)">+ 0,10</text>
<text x="146" y="119.4" transform="rotate(-90 146 119.4)">+ 0,05</text>
<text x="238.1" y="124.3" transform="rotate(-90 238.1 124.3)">272 ±0,2</text>
<text x="358.6" y="126.9">16</text>
<text x="343" y="135.4">120° (3x)</text>
<text x="216.4" y="138.9" transform="rotate(-90 216.4 138.9)">100</text>
<text x="46.4" y="150.2" transform="rotate(-90 46.4 150.2)">145</text>
<text x="225.7" y="154.7" transform="rotate(-90 225.7 154.7)">127</text>
<text x="53.8" y="164" transform="rotate(-90 53.8 164)">92,5</text>
<text x="280.4" y="164.4" transform="rotate(45 280.4 164.4)">90°</text>
<text x="177.1" y="172">83 ±0,05</text>
<text x="216.4" y="173.8" transform="rotate(-90 216.4 173.8)">45</text>
<text x="334.2" y="182.5" transform="rotate(-90 334.2 182.5)">5</text>
<text x="6.4" y="187.4">B</text>
<text x="410.7" y="187.4">B</text>
<text x="22.1" y="234.9" transform="rotate(-90 22.1 234.9)">80</text>
<text x="6.4" y="261.7">A</text>
<text x="303.9" y="262.6">Base plate</text>
<text x="410.7" y="261.7">A</text>
<text x="33.7" y="290.9">6</text>
<text x="103.7" y="290.9">5</text>
<text x="173.7" y="290.9">4</text>
<text x="243.7" y="290.9">3</text>
<text x="313.7" y="290.9">2</text>
<text x="383.7" y="290.9">1</text>
</g>
<g font-size="4.6">
<text x="346.9" y="25.8">⌀48</text>
<text x="339.7" y="35.8">⌀35</text>
<text x="144" y="130.3" transform="rotate(-90 144 130.3)">⌀35</text>
</g>
<g font-size="3.4">
<text x="117.1" y="28.8" transform="rotate(-7 117.1 28.8)">5,3</text>
<text x="129.6" y="28.4" transform="rotate(-90 129.6 28.4)">9</text>
<text x="148.4" y="26.9">60</text>
<text x="173.9" y="30.3" transform="rotate(-90 173.9 30.3)">M4 (2x)</text>
<text x="107.3" y="39.7" transform="rotate(83 107.3 39.7)">15,2</text>
<text x="72.4" y="94.3">16</text>
<text x="82.9" y="100.3">8,6</text>
<text x="393.3" y="102.4" transform="rotate(-90 393.3 102.4)">M4 (3x)</text>
<text x="54.8" y="115.9" transform="rotate(-90 54.8 115.9)">16</text>
<text x="209.7" y="165.3">6</text>
<text x="34.6" y="188.7">15</text>
<text x="33.3" y="195.6">6</text>
<text x="25.7" y="209.6" transform="rotate(-90 25.7 209.6)">18</text>
<text x="187.4" y="209.6" transform="rotate(-90 187.4 209.6)">18</text>
<text x="40.3" y="222.6">M4</text>
<text x="164.6" y="223">15</text>
<text x="153.4" y="230.8">60</text>
<text x="176.7" y="231.8" transform="rotate(-90 176.7 231.8)">55</text>
<text x="377.9" y="233.7">Fit</text>
<text x="391.7" y="233.8">Tolerance</text>
<text x="163.3" y="239.3">M4</text>
<text x="184.5" y="235.4" transform="rotate(-90 184.5 235.4)">75</text>
<text x="376.6" y="238.5">15h9</text>
<text x="394.3" y="238.7">0/-43</text>
<text x="191.2" y="241.9" transform="rotate(-90 191.2 241.9)">110,75</text>
<text x="350.6" y="248.5">1 : 2</text>
<text x="19.7" y="255.5" transform="rotate(-90 19.7 255.5)">20</text>
<text x="175.1" y="261">7</text>
<text x="27.1" y="268.1">15</text>
<text x="85.8" y="268.9" transform="rotate(-90 85.8 268.9)">8,4</text>
<text x="139.3" y="265.8" transform="rotate(-90 139.3 265.8)">5.1</text>
<text x="172.1" y="268.3">15</text>
<text x="31.1" y="274.8">30</text>
<text x="365.1" y="270.9">21-30-220-A</text>
<text x="142.4" y="280.1">130</text>
<text x="169" y="276.1">30</text>
</g>
<g font-size="3.2">
<text x="54.1" y="131.4" transform="rotate(-90 54.1 131.4)">⌀15h9</text>
<text x="42.7" y="237.6">⌀10,5 (2x)</text>
</g>
<g font-size="2.7">
<text x="98.2" y="106">Chamfer 0.5x45°</text>
<text x="98.2" y="109.3">on the back side (outside)</text>
<text x="20" y="211.4" transform="rotate(-90 20 211.4)">28,75</text>
<text x="14.5" y="218.8" transform="rotate(-90 14.5 218.8)">52,75</text>
<text x="198.8" y="232.2">AA</text>
<text x="207.7" y="232.3">No.</text>
<text x="214.8" y="232.4">Old value</text>
<text x="229.7" y="232.5">New value</text>
<text x="244" y="232.3">Areas</text>
<text x="197" y="237.2">006/20</text>
<text x="207.8" y="239.3">5.2</text>
<text x="208" y="235.8">5.1</text>
<text x="218.2" y="235.6">-//-</text>
<text x="231.5" y="235.6">M3 (3x)</text>
<text x="231.5" y="238.8">M4 (3x)</text>
<text x="245.7" y="235.8">7A</text>
<text x="245.8" y="239.3">8B</text>
<text x="213.7" y="244.2">Date</text>
<text x="225.7" y="244">Name</text>
<text x="304.1" y="243">Material</text>
<text x="350" y="243.1">Scale</text>
<text x="303.9" y="246.8">1.0976 (S355 MC)</text>
<text x="365.1" y="266.1">ERG-Article-Nr.</text>
<text x="365" y="279">Abteilung</text>
<text x="402.3" y="286.2">1</text>
</g>
<g font-size="2.7" fill="#808080">
<text x="244" y="275.8">Ganshorn Medizin Electronic GmbH</text>
<text x="244" y="278.7">Industriestraße 6-8, D-97618 Niederlauer, Germany</text>
</g>
<text font-size="2.6" x="214.2" y="239.1">⌀2,45 (3x)</text>
<g font-size="2.5">
<text x="365.1" y="249.9">Approved by</text>
<text x="304" y="256.8">Title</text>
<text x="364.8" y="275.8">Dept.R&amp;D</text>
<text x="395.9" y="282.9">Sheet</text>
</g>
<g font-size="2">
<text x="235.8" y="243.9">Kürzel</text>
<text x="245.4" y="242.9">Unless otherwise specified:</text>
<text x="245.4" y="245.4">Dimensions are in millimeters.</text>
<text x="245.4" y="247.9">General tolerances:</text>
<text x="246.5" y="250.4">- Plastic moulded parts:</text>
<text x="283.5" y="250.4">DIN ISO 20457:2018</text>
<text x="245.4" y="252.8">- TG7</text>
<text x="245.4" y="257.9">Material to comply with</text>
<text x="246.5" y="255.4">- Metal and other plastic parts:</text>
<text x="283.5" y="255.4">DIN ISO 2769-fH</text>
<text x="245.4" y="260.3">RoHS Directive 2011/65/EU incl. 2015/863/EU</text>
</g>
<g font-size="1.5">
<text x="244.2" y="282.2">Proprietary and confidential.</text>
<text x="244.2" y="284">The information contained in this drawing is the sole property of Ganshorn Medizin Electronic GmbH. Any reproduction in part or as a whole without the written permission of</text>
<text x="244.2" y="285.8">Ganshorn Medizin Electronic GmbH is prohibited.</text>
</g>
</svg>
